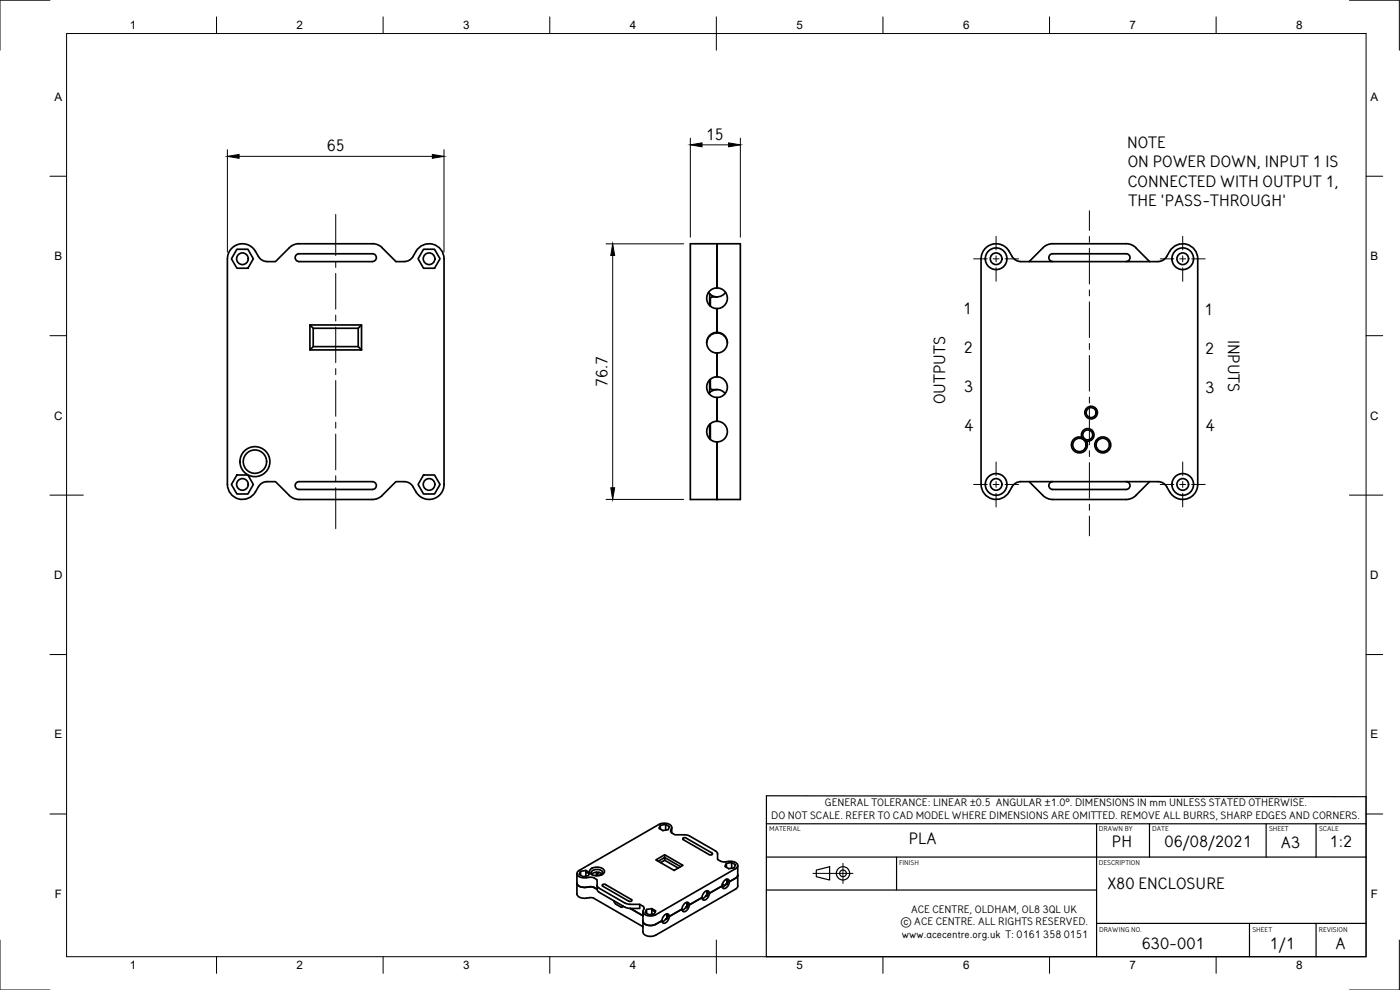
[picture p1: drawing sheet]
<svg xmlns="http://www.w3.org/2000/svg" width="420mm" height="297mm" viewBox="0 0 420 297" stroke-linecap="round" stroke-linejoin="round" font-family="sans-serif">
<!-- layer: Visible -->
<g fill="none" stroke="#000" stroke-width=".51">
<path d="M71.1 74.8h3.3l1.6 2.8-1.6 2.9h-3.3l-1.7-2.9zM80.2 78.5h2.5l4.5-4.5 2-.8 22.6-.1 1.1 .2 1.4 .7 4.5 4.5h2.5M80.2 78.5l-1.5-.4a5.2 5.2 0 0 1-2.1-2.7 4.5 4.5 0 0 0-5-2.1 4.5 4.5 0 0 0-3.3 4.3l-.1 67.8a4.5 4.5 0 0 0 3.4 4.3 4.5 4.5 0 0 0 5.1-2.1M89.1 76.3l.7-.2h22a1.19 1.19 0 0 1 1.1 1.2 1.19 1.19 0 0 1-1.1 1.2h-22a1.17 1.17 0 0 1-1.2-.8 1.17 1.17 0 0 1 .5-1.4zM121.4 78.5l1.5-.4a5.2 5.2 0 0 0 2-2.7 4.5 4.5 0 0 1 5-2.1 4.5 4.5 0 0 1 3.4 4.3v67.7a4.5 4.5 0 0 1-3.4 4.4 4.5 4.5 0 0 1-5-2.1M127.1 74.8h3.3l1.7 2.8-1.7 2.9h-3.3l-1.6-2.9zM207.2 73.1h15v76.8h-15zM215.2 73.1v13.3M294.4 77.6v67.8M315.9 78.5a1.17 1.17 0 0 1-1.1-1.2 1.17 1.17 0 0 1 1.1-1.2h22a1.16 1.16 0 0 1 1.2 1.2 1.16 1.16 0 0 1-1.1 1.2M340.9 74.4l4.1 4.1M340.9 74.3l-1.3-.9-1.6-.3-22.6 .1-2 .8-4.5 4.5"/>
<path d="M350.1 77a5.4 5.4 0 0 1 4.5-3.9 4.5 4.5 0 0 1 4.9 4.5v67.7a4.5 4.5 0 0 1-3.4 4.4 4.5 4.5 0 0 1-5-2.1M350.1 77l-1.1 1.1-1.5 .4h-41.2l-1.4-.4a5.2 5.2 0 0 1-2.1-2.7 4.5 4.5 0 0 0-5-2.1 4.5 4.5 0 0 0-3.4 4.3M93 97.5h15.5v7.5h-15.5zM93 97.5l1 1v5.5l-1 1M94 98.5h13.5M108.5 97.5l-1 1v5.5M212.6 87.7l.4 .5M213 88.2v3.5M214.2 99.9h1M215.2 89.1h-1.5l-.4 .2-.1 2.6M215.2 92.6v7.1M215.2 99.7a3.1 3.1 0 0 0-3.1 3.1 3.1 3.1 0 0 0 3.1 3.1"/>
<path d="M215.2 86.4a3.1 3.1 0 0 0-3.1 3.1 3.1 3.1 0 0 0 3.1 3.1M215.2 99.9a3.1 3.1 0 0 1 3.1 3M215.2 99.7a3.1 3.1 0 0 1 3.1 3.1 3.1 3.1 0 0 1-3.1 3.1M215.2 86.4a3.1 3.1 0 0 1 3.1 3.1 3.1 3.1 0 0 1-3.1 3.1M215.2 99.9l-1.4 .3-.8 .6M217.8 87.7a3.1 3.1 0 0 1-4.8 .5M94 104h13.5l1 1M213 100.7v.1M213 114v3.8M213 100.8l-.7 1.2-.2 .9M213 117.8l-.2 .3M213.2 113.8l.1 2.8 .4 .3h1.5"/>
<path d="M215.2 105.9v7.2M215.2 119.3v7.1M215.2 113.1a3.1 3.1 0 0 0-3.1 3.1 3.1 3.1 0 0 0 3.1 3.1M215.2 116.9l1.3 .3 1.1 .9M215.2 113.1a3.1 3.1 0 0 1 3.1 3.1 3.1 3.1 0 0 1-3.1 3.1M215.2 116.9l-1.4 .3-.8 .6M213 127.3v4.4M213.2 127.1v4.8M215.2 132.6v17.3zM322.2 131.9a2.4 2.4 0 0 1 2.5-.7 1.9 1.9 0 0 1 1.4-2.6 1.9 1.9 0 0 1 2.2 1.9 1.9 1.9 0 0 1-2.2 1.8 2.4 2.4 0 0 1-2.4 3.6 2.4 2.4 0 0 1-1.5-4zM324.7 131.2l1.4 1.2M71.1 142.5h3.3l1.6 2.9-1.6 2.8h-3.3l-1.7-2.8z"/>
<path d="M80.2 144.5h2.5l4.5 4.5 1.5 .7 1.1 .2 22.5-.1 2-.8 4.5-4.5h2.5M80.2 144.5l-1.5 .4a5.2 5.2 0 0 0-2.1 2.7M89.1 144.7l.6-.2h22.1a1.17 1.17 0 0 1 1.1 1.2 1.17 1.17 0 0 1-1.1 1.2h-22a1.17 1.17 0 0 1-1.2-.8 1.17 1.17 0 0 1 .5-1.4zM121.4 144.5l1.5 .4a5.1 5.1 0 0 1 2 2.7M127.1 142.5h3.3l1.7 2.9-1.7 2.8h-3.3l-1.6-2.8zM294.4 145.3a4.5 4.5 0 0 0 3.4 4.4 4.5 4.5 0 0 0 5-2.1M308.9 144.5l4.5 4.5 2 .8 22.6 .1 1.6-.4 1.3-.9M338 144.5a1.17 1.17 0 0 1 1.1 1.2 1.17 1.17 0 0 1-1.2 1.2h-22a1.17 1.17 0 0 1-1.1-1.2 1.17 1.17 0 0 1 1.1-1.2M345 144.5l-4.1 4.1M350.1 146l.9 1.6M350.1 146l-1.1-1.1-1.5-.4h-41.1l-1.5 .4a5.2 5.2 0 0 0-2.1 2.7M196.8 258l2.7-1.5 5.5 3.1-2.7 1.6z"/>
<path d="M198.2 247.6l1.6-.2 1.1 .6-.4 .9-1.6 .3-1.1-.7zM198.2 247.6v1.2M199.5 256.5v.8l-2 1.1M199.5 258.1l-1.3 .7M199.8 247.4v1.7M201.3 249.1a1.29 1.29 0 0 0 .1-1.5 1.29 1.29 0 0 0-1.4-.6l-1.4 .1-.8 .3-24 13.8M201.3 249.1v.5l.4 .3M201.6 248.3v1.6M201.7 250l.8 .5h3M205.1 251.4h.8l7.8 4.5 .1 .4-.4 .2-.6-.1-7.7-4.5-.2-.1zM205.5 250.5l1.4 .3 7.8 4.5 .6 .9M215.3 256.2v1.7l1.2 .6 .8 .1a3.8 3.8 0 0 1 4.1 .8 .97 .97 0 0 1-.7 1.2l-23.9 13.9a3.1 3.1 0 0 1-3.8-.6l.3-1.2"/>
<path d="M218 259l1.6-.2 1.1 .7-.4 .9-1.6 .2-1.1-.6zM218 259v1.2M219.6 258.8v1.7M221.4 259.7v6.1l-.1 .5-.5 .4M173.1 262.1v6.1a2.28 2.28 0 0 0 2.9 1.3l.9-.1M173.1 265a2.28 2.28 0 0 0 2.9 1.2l.9-.1M173.8 261.2a1.13 1.13 0 0 0-.5 1.4 1.13 1.13 0 0 0 1.2 .7l2.4-.1M174.2 261.4l1.6-.2 1.2 .7-.4 .9-1.6 .2-1.2-.7zM174.2 261.4v1.2M175.8 261.6l1 .6M175.8 261.2v1.7M176.9 269.3l1.4 .3 14.7 8.4"/>
<path d="M176.9 266.1l1.1 .1 1.2 .6M176.9 263.2l1.1 .1 1.2 .7v2.9M177.2 260.8a3.1 3.1 0 0 1 4.1 .3 1.41 1.41 0 0 1-1.6 1.6l-1.6-.1a1.08 1.08 0 0 1-1-.6 1.08 1.08 0 0 1 .1-1.2zM177.6 262.3a2.43 2.43 0 0 1 3.2 0M177.8 262.5a.86 .86 0 0 1-.3-1 .86 .86 0 0 1 .9-.5h1.5a.86 .86 0 0 1 .9 .5 .86 .86 0 0 1-.2 1M179 262.4l-.1 .3M179 262.4h.1M179 262.4l.3 .2-.3 .2M179 261.7v.8M179.2 266.9l.6 .8 7.8 4.5M179.2 265.6l.6 .9 7.8 4.5M179.8 261.7l-.8 .5"/>
<path d="M180.6 262.1l-.7 .5h-.5M181.7 265.4l-.5-.1-.5 .4 8 4.7M181.7 265.4l8 4.6-.5 .5-.5-.1M184.2 270.2l.5 .9 1.6 1 .5 .1 .2-.3M187.6 271l1.5 .3M189.1 271.3h2.9l1.1 .7 .2 .7M189.2 272.6l3.8 2.1M192 271.3v1.3l-3.3-.1-1.1-.3M194 272.9l1.6-.3 1.2 .7-.4 .9-1.6 .3-1.2-.7zM194 272.9v1.1M195.6 273l1 .6M195.6 272.6v1.7"/>
<path d="M198.6 276.3a5.7 5.7 0 0 1-3.2 1.4l-1.5-.3-.7-.4-.2-.6M199.8 275.7l-1.1 .9M200.1 274.2l.1 .4M200.1 274.6v.6M200.9 275l-.5-.3-.3 1.1-.3-.1 .5-.3-.1-.2M200.9 275a1.71 1.71 0 0 1-2 1.9l-.2-.7M200.9 275a.67 .67 0 0 0-.4-.7 .67 .67 0 0 0-.7 0l-.7 .7-.4 1.2M204.3 260l-4.8-2.7v.8l4.1 2.4M204.7 272.8l-3.8 2.2M205.8 272.2l-1.1 .9M206.1 270.7v1M206.2 271.7v.1"/>
<path d="M206.4 271.3l.5 .2M206.4 271.2l-.3 1.1-.3-.1 .4-.4M206.9 271.5a1.71 1.71 0 0 1-2 1.9l-.2-.6M206.9 271.5a.67 .67 0 0 0-.4-.7 .67 .67 0 0 0-.7 .1l-.7 .6-.4 1.3M210.7 269.3l-3.8 2.2M211.4 267.7a.8 .8 0 0 1 1.4 0 2.02 2.02 0 0 1-1.7 2.4 1.48 1.48 0 0 1 .3-2.4zM211.9 268.7l-1.2 1M212.1 267.3l.1 1M216.7 265.8l-3.8 2.2-.4-.2-.4 1.1-.3-.2 .4-.3M216.8 265.2l.8 .5M217.4 264.2a.8 .8 0 0 1 1.4 0 2.02 2.02 0 0 1-1.7 2.4 1.48 1.48 0 0 1 .3-2.4zM217.9 263.9l.3 .2"/>
<path d="M217.9 265.2l-1.1 1M217.9 263.9l.3 .1M218.1 263.8l.3 1.2M218.3 265l-.5 .2 .3 .2M220.7 266.8l-23.9 13.8a2.69 2.69 0 0 1-3.8-.9v-6.2M221.4 262.6l-.1 .5-.6 .4-1.8 1.1-.4-.3-.4 1.1"/>
<circle cx="72.8" cy="77.6" r="1.75"/>
<circle cx="128.8" cy="77.6" r="1.75"/>
<circle cx="298.9" cy="77.6" r="1.75"/>
<circle cx="298.9" cy="77.6" r="3.2"/>
<circle cx="355" cy="77.6" r="1.75"/>
<circle cx="355" cy="77.6" r="3.2"/>
<circle cx="76.5" cy="138.5" r="3.5"/>
<circle cx="76.5" cy="138.5" r="4.5"/>
<circle cx="215.2" cy="129.5" r="3.1"/>
<circle cx="323.9" cy="133.5" r="2"/>
<circle cx="326.4" cy="130.5" r="1.49"/>
<circle cx="327.5" cy="123.8" r="1.49"/>
<circle cx="327.5" cy="123.8" r="1.89"/>
<circle cx="331" cy="133.5" r="2"/>
<circle cx="331" cy="133.5" r="2.4"/>
<circle cx="72.8" cy="145.3" r="1.75"/>
<circle cx="128.8" cy="145.3" r="1.75"/>
<circle cx="298.9" cy="145.3" r="1.75"/>
<circle cx="298.9" cy="145.3" r="3.2"/>
<circle cx="355" cy="145.3" r="1.75"/>
<circle cx="355" cy="145.3" r="3.2"/>
</g>
<!-- layer: Border -->
<g fill="none" stroke="#000" stroke-width=".3">
<path d="M15 .1h-15v15M20 10.1h390v276.9h-390zM65 5.1v5M115 5.1v5M165 5.1v5M215 5.1v10M265 5.1v5M315 5.1v5M365 5.1v5M405 .1h15v15M15 52.9h5M410 52.9h5"/>
<path d="M15 100.7h5M410 100.7h5M15 148.6h10M405 148.6h10M15 196.4h5M410 196.4h5M15 244.2h5M410 244.2h5M0 282.1v14.9h15M65 287v5M115 287v5M165 287v5"/>
<path d="M215 282.1v9.9M265 287v5M315 287v5M365 287v5M420 282.1v14.9h-15"/>
</g>
<!-- layer: TitleBlock -->
<g fill="none" stroke="#000" stroke-width=".36">
<path d="M230 238.8l180 .2v48h-180zM230 257.2h180M230 247.2h180M269.1 257.2v9.8M329.1 247.2v39.8M345 247.2v10M380 247.2v10M395 247.2v10M230 267h99.1M245 261.1l4-1v3.9l-4-1zM329.1 277.1h80.9M375 277.1v9.9"/>
<path d="M395 277.1v9.9"/>
<circle cx="253" cy="262" r="2"/>
<circle cx="253" cy="262" r="1.01"/>
</g>
<path d="M253 259v6.1M244 262.1h12" fill="none" stroke="#000" stroke-width=".3"/>
<!-- layer: Dimensions -->
<path d="M68.2 44.9v30.8M71.8 46.9h58M133.2 44.9v30.8M207.2 41.5v29.7M210.7 43.5h8M222.2 41.5v29.7M181.9 73.2h23.3M183.9 76.7v69.7M181.9 149.8h23.3" fill="none" stroke="#000" stroke-width=".3"/>
<path d="M68.2 46.9l3.6-.6v1.2zM129.8 46.3l3.4 .6-3.4 .6zM207.2 43.5l3.5-.6v1.2zM218.7 42.9l3.5 .6-3.5 .6zM183.9 73.2l.6 3.5h-1.2zM183.3 146.4h1.2l-.6 3.4z" fill="#000" stroke="#000" stroke-width=".3"/>
<!-- layer: Center Lines -->
<g fill="none" stroke="#000" stroke-width=".3">
<path d="M100.8 64.4v12.3M100.8 78.5v1.7M292.2 77.7h4.1M298 77.7h1.8M298.9 70.9v4.1M298.9 76.8v1.8M301.6 77.7h4.1M326.9 63.2v5.9M326.9 70.9v1.8M326.9 74.5v10.7M348.2 77.7h4.1M354.1 77.7h1.7"/>
<path d="M354.9 70.9v4.1M354.9 76.8v1.8M357.6 77.7h4.1M100.8 82v10.8M100.8 94.5v1.8M100.8 98.1v10.7M298.9 80.3v4.1M326.9 87v1.8M326.9 90.6v10.7M354.9 80.3v4.1M100.8 110.6v1.8M100.8 114.2v10.7"/>
<path d="M326.9 103.1v1.8M326.9 106.6v10.8M326.9 119.2v1.7M100.8 126.7v1.8M100.8 130.2v10.8M298.9 138.6v4.1M326.9 122.7v10.7M326.9 135.2v1.8M326.9 138.8v10.7M354.9 138.6v4.1M100.8 142.8v1.7M100.8 146.3v12.3"/>
<path d="M292.2 145.4h4.1M298 145.4h1.8M298.9 144.5v1.7M298.9 148v4.1M301.6 145.4h4.1M326.9 151.3v1.8M326.9 154.9v5.9M348.2 145.4h4.1M354.1 145.4h1.7M354.9 144.5v1.7M354.9 148v4.1M357.6 145.4h4.1"/>
</g>
<g font-size="4.9">
<text x="211.8" y="41.9">15</text>
<text x="98.1" y="45.4">65</text>
<text x="338.2" y="44.4">NOTE</text>
<text x="338.5" y="50.2">ON POWER DOWN, INPUT 1 IS</text>
<text x="338.5" y="56.1">CONNECTED WITH OUTPUT 1,</text>
<text x="338.7" y="61.9">THE 'PASS-THROUGH'</text>
<text x="289" y="94.2">1</text>
<text x="361.4" y="94.5">1</text>
<text x="368.6" y="101.9" transform="rotate(90 368.6 101.9)">INPUTS</text>
<text x="289.3" y="105.9">2</text>
<text x="361.7" y="106.1">2</text>
<text x="182.3" y="116.3" transform="rotate(-90 182.3 116.3)">76.7</text>
<text x="289.4" y="117.6">3</text>
<text x="361.8" y="117.8">3</text>
<text x="283.6" y="121.3" transform="rotate(-90 283.6 121.3)">OUTPUTS</text>
<text x="289.5" y="129.3">4</text>
<text x="361.9" y="129.4">4</text>
<text x="272.7" y="253.3">PLA</text>
<text x="333.7" y="254.2">PH</text>
<text x="349.5" y="254.2">06/08/2021</text>
<text x="384.4" y="254.4">A3</text>
<text x="399" y="254.2">1:2</text>
<text x="332.3" y="266.6">X80 ENCLOSURE</text>
<text x="342.6" y="284.7">630-001</text>
<text x="381" y="284.7">1/1</text>
<text x="400.8" y="284.6">A</text>
</g>
<g font-size="3.5">
<text x="39" y="8.8">1</text>
<text x="89" y="8.8">2</text>
<text x="139" y="8.8">3</text>
<text x="189" y="8.8">4</text>
<text x="239" y="8.8">5</text>
<text x="289" y="8.8">6</text>
<text x="339" y="8.8">7</text>
<text x="389" y="8.8">8</text>
<text x="16.3" y="30.2">A</text>
<text x="411.3" y="30.2">A</text>
<text x="16.3" y="78">B</text>
<text x="411.3" y="78">B</text>
<text x="16.2" y="125.9">C</text>
<text x="411.2" y="125.9">C</text>
<text x="16.2" y="173.7">D</text>
<text x="411.2" y="173.7">D</text>
<text x="16.3" y="221.6">E</text>
<text x="411.3" y="221.6">E</text>
<text x="16.4" y="269.4">F</text>
<text x="411.4" y="269.4">F</text>
<text x="39" y="290.8">1</text>
<text x="89" y="290.8">2</text>
<text x="139" y="290.8">3</text>
<text x="189" y="290.8">4</text>
<text x="239" y="290.8">5</text>
<text x="289" y="290.8">6</text>
<text x="339" y="290.8">7</text>
<text x="389" y="290.8">8</text>
</g>
<g font-size="3.2">
<text x="231.5" y="245.7">DO NOT SCALE. REFER TO CAD MODEL WHERE DIMENSIONS ARE OMITTED. REMOVE ALL BURRS, SHARP EDGES AND CORNERS.</text>
<text x="247.5" y="241.9">GENERAL TOLERANCE: LINEAR ±0.5 ANGULAR ±1.0°. DIMENSIONS IN mm UNLESS STATED OTHERWISE.</text>
<text x="273.4" y="273.8">ACE CENTRE, OLDHAM, OL8 3QL UK</text>
<text x="270.3" y="277.7">© ACE CENTRE. ALL RIGHTS RESERVED.</text>
<text x="270.7" y="281.5">www.acecentre.org.uk T: 0161 358 0151</text>
</g>
<g font-size="2.1">
<text x="230.9" y="249.3">MATERIAL</text>
<text x="329.8" y="249.3">DRAWN BY</text>
<text x="345.8" y="249.2">DATE</text>
<text x="380.9" y="249.2">SHEET</text>
<text x="395.9" y="249.3">SCALE</text>
<text x="269.8" y="259.4">FINISH</text>
<text x="329.8" y="259.4">DESCRIPTION</text>
<text x="329.8" y="279.5">DRAWING NO.</text>
<text x="375.9" y="279.5">SHEET</text>
<text x="395.8" y="279.5">REVISION</text>
</g>
</svg>
